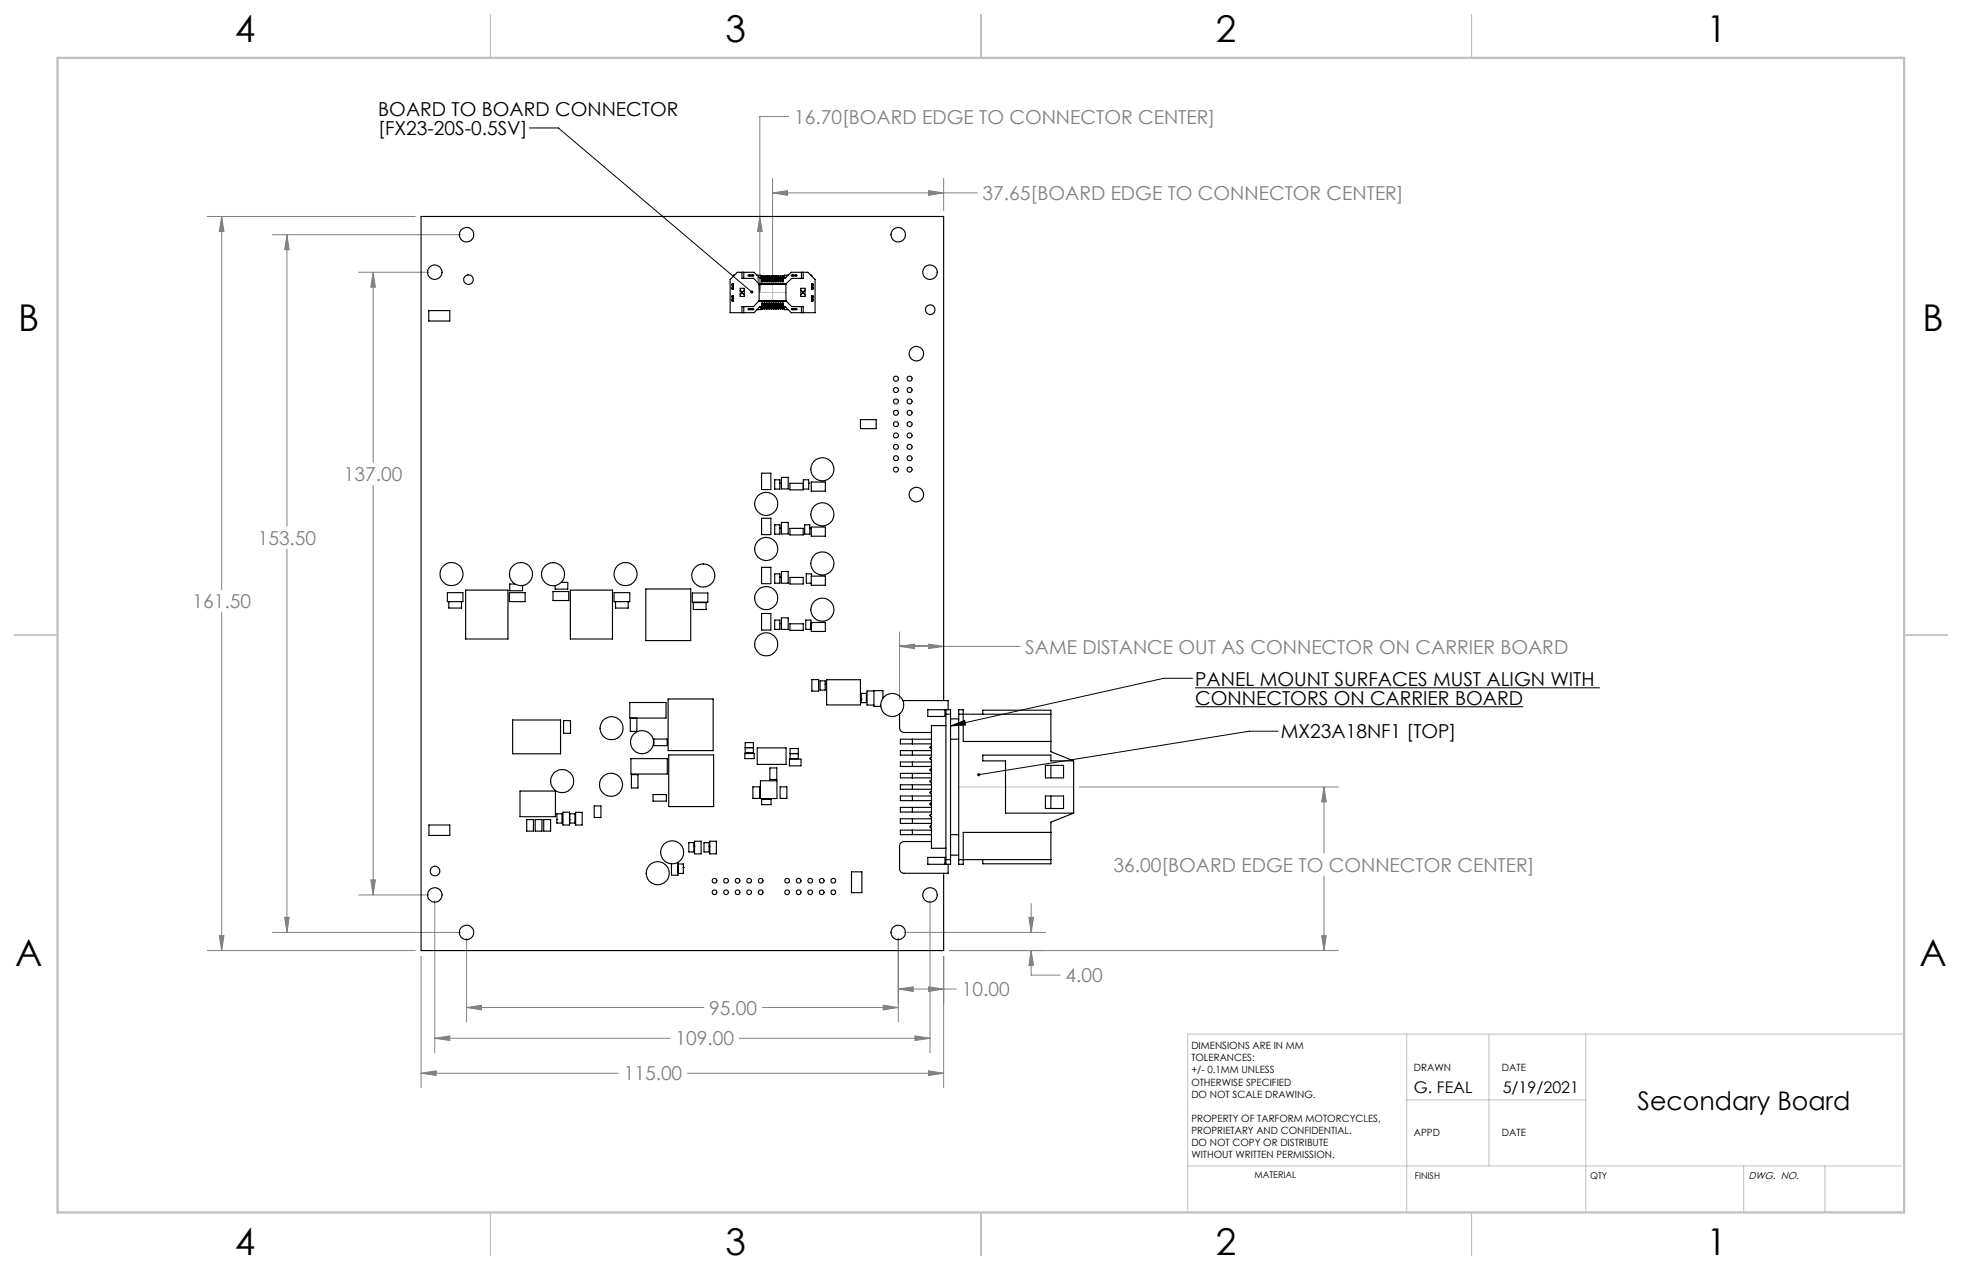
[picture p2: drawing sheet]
<svg xmlns="http://www.w3.org/2000/svg" width="432mm" height="279mm" viewBox="0 0 432 279" stroke-linecap="round" stroke-linejoin="round" font-family="sans-serif">
<path d="M116.5 28.2h6.4l42.6 36M209.2 159.7l3.1-1.2 .2 1zM262.5 149.2h-6.4l-46.9 10.5M263 151.3h89.1M263 155.5h72.2M281.3 160.9h-6.3l-59.6 9.5" fill="none" stroke="#000" stroke-width=".22"/>
<g fill="none" stroke="#808080" stroke-width=".22">
<path d="M170 39.3v21.8M173.6 25.6h-6.4v38.7M207.7 39.3v7.1M45.6 47.6h45.8M48.8 47.6v82.1M48.8 47.6l.5 3.3h-1zM60 51.6h41.4M63.1 51.6l.5 3.3h-.9zM63.1 51.6v64.1M79 59.9h15.4M82.1 59.9l.5 3.3h-1zM82.1 59.9v41.9"/>
<path d="M167.2 47.6l.5 3.3h-1zM170 42.4h45.1M170 42.4l3.3-.5v1.1zM204.4 41.9l3.3 .5-3.3 .6zM166.7 61h1l-.5 3.3zM82.1 106.8v90.1M48.8 134.8v74.3M63.1 120.8v84.3M198 139v14.9M198 142.2l3.3-.5v1zM198 142.2h26.4M204.4 141.7l3.3 .5-3.3 .5z"/>
<path d="M237.6 173.1h57M291.4 173.1v14.6M291.4 173.1l.5 3.3h-1zM79 196.9h15.4M81.6 193.6h1l-.5 3.3zM95.7 198.2v33.4M204.7 198.2v33.4M226.9 198.8v6.3M291.4 192.7v16.4M45.6 209.1h45.8M48.3 205.8h1l-.5 3.3zM60 205.1h41.4"/>
<path d="M62.7 201.8h.9l-.5 3.3zM92.7 210.4v28.9M102.7 206.4v18.4M197.7 206.4v18.4M197.7 217.6h12.8M197.7 217.6l3.3-.5v1zM199 205.1h31.1M204.4 217.1l3.3 .5-3.3 .5zM207.7 210.4v28.9M209 209.1h85.6M226.4 201.8h1.1l-.6 3.3zM226.9 209.1l.6 3.3h-1.1z"/>
<path d="M226.9 209.1v5.4h6.4M290.9 205.8h1l-.5 3.3zM92.7 236.1l3.3-.5v1zM92.7 236.1h43.4M95.7 228.4l3.3-.5v1zM95.7 228.4h51.8M102.7 221.7l3.3-.5v1zM102.7 221.7h52.2M151.3 236.1h56.4M162.7 228.4h42M167.8 221.7h29.9M194.4 221.2l3.3 .5-3.3 .5z"/>
<path d="M201.4 227.9l3.3 .5-3.3 .5zM204.4 235.6l3.3 .5-3.3 .5z"/>
</g>
<g fill="none" stroke="#c0c0c0" stroke-width=".22">
<path d="M167.1 64.3h5.9M169.5 62.4h1M169.5 66.3h1M169.7 62l.7 .7M169.7 65.9l.7 .7M170 61.9v4.9M170.4 62l-.7 .7M170.4 65.9l-.7 .7M211 173.1h25.3M309.6 227.5v39.2M327.7 227.5v29M349 227.5v39.2"/>
<path d="M419.1 227.5h-157.7v39.2M261.4 256.5h157.1M309.6 242h39.4M383.8 256.5v10.2M401.6 256.5v10.2"/>
</g>
<path d="M108 3.2v9.5M215.9 3.2v9.5M323.8 3.2v9.5M3.1 139.7h9.6M419.1 139.7h9.5M108 266.7v9.6M215.9 266.7v9.6M323.8 266.7v9.6" fill="none" stroke="#c0c0c0" stroke-width=".25"/>
<path d="M12.7 12.7h406.4v254h-406.4z" fill="none" stroke="#c0c0c0" stroke-width=".5"/>
<path d="M197.9 142h7.7" fill="none" stroke="#808080" stroke-width=".25"/>
<g fill="#808080">
<path d="M290.9 205.8h1l-.5 3.3zM291.4 173.1l.5 3.3h-1zM170 42.4l3.3-.5v1.1zM204.4 41.9l3.3 .5-3.3 .6zM166.7 61h1l-.5 3.3zM167.2 47.6l.5 3.3h-1z"/>
<path d="M48.8 47.6l.5 3.3h-1zM48.3 205.8h1l-.5 3.3zM204.4 235.6l3.3 .5-3.3 .5zM92.7 236.1l3.3-.5v1zM81.6 193.6h1l-.5 3.3zM82.1 59.9l.5 3.3h-1zM63.1 51.6l.5 3.3h-.9zM62.7 201.8h.9l-.5 3.3zM95.7 228.4l3.3-.5v1zM201.4 227.9l3.3 .5-3.3 .5zM102.7 221.7l3.3-.5v1zM194.4 221.2l3.3 .5-3.3 .5zM226.4 201.8h1.1l-.6 3.3zM226.9 209.1l.6 3.3h-1.1zM197.7 217.6l3.3-.5v1zM204.4 217.1l3.3 .5-3.3 .5zM198 142.2l3.3-.5v1zM204.4 141.7l3.3 .5-3.3 .5z"/>
</g>
<g fill="#000">
<path d="M209.2 159.7l3.1-1.2 .2 1z"/>
<path d="M165.2 64.1a.33 .33 0 0 0 0 .4 .33 .33 0 0 0 .5 0l-.2-.3 .2 .3 .1-.2a.33 .33 0 0 0-.2-.4 .33 .33 0 0 0-.4 .2zM215.2 170.2l-.1 .3 .3-.1-.3 .1a.34 .34 0 0 0 .4 .2 .34 .34 0 0 0 .2-.4 .34 .34 0 0 0-.5-.1z"/>
</g>
<g fill="none" stroke="#000" stroke-width=".25">
<path d="M163.3 59.9v1.3h2.5l1.3 1.3M163.7 59.9v1.3M176.4 59.9v1.3M176.8 59.9v1.3h-2.6l-1.1 1.2M94.4 68.3h4.6v2.3h-4.6zM161.1 62.4h.3v1.2h-.3zM161.1 65.8h.3M161.1 66h.3M161.1 65.4h.3M161.1 65.2h.3M161.1 65.1h.3v1.2h-.3zM161.1 63.2h.3"/>
<path d="M161.1 63.4h.3M161.1 62.8h.3M161.1 62.6h.3M161.1 66.1h.3M161.1 65.1h.3M161.1 63.5h.3M161.1 62.5h.3M161.6 60.5h-.2v.2M162.9 63.4h.9v1.8h-.9zM162.9 63.9l.4 .3M163.3 64.5h.1M163.3 64.2h.1"/>
<path d="M163.3 64.5l-.4 .3M163.3 64.2v.3M163.4 64.5l.4 .3M163.4 64.2v.3M163.7 67.5v1.3M163.8 63.9l-.4 .3M164.7 60.5h1.2v.2h-1.2zM164.7 68h1.2v.1h-1.2zM164.9 60.5v.2M164.9 68v.1M165.1 60.5v.2M165.1 68v.1"/>
<path d="M165.5 60.5v.2M165.5 68v.1M165.7 60.5v.2M165.7 68v.1M166.6 60.5h.8v.7M167 66.3l-1.2 1.2h-2.5v1.3M167 62.4h6.1M167 66.3h6.1M167 62.4h6M167 66.2h6M167.1 61h.6M167.1 67.6h.6"/>
<path d="M167.1 62.5l-.1 3.8M167.1 62.5h5.9M167.1 62.4v.1M167.1 66.2h.1M167.4 67.5v.6h-.8M167.5 62.4v.1M167.5 66.2h.1M167.7 67.1v-.4h.2v.4M167.7 61.6v.4h.2v-.4M167.7 67.1v.9h.2v-.9M167.7 61.6v-.9h.2v.9M167.7 67.1h.2"/>
<path d="M167.7 61.6h.2M167.7 61.2h-.5l-1.3-1.3h-3.6l-1.6 1.6v7.3h5.2l1.3-1.3h.5M167.9 61h.3M167.9 67.6h.3M167.9 61.2h.3M167.9 67.5h.3M168.2 67.1v-.4h.2v.4M168.2 61.6v.4h.2v-.4M168.2 67.1v.9h.2v-.9M168.2 61.6v-.9h.2v.9M168.2 67.1h.2M168.2 61.6h.2"/>
<path d="M168.4 61h.3M168.4 67.6h.3M168.4 61.2h.3M168.4 67.5h.3M168.7 67.1v-.4h.2v.4M168.7 61.6v.4h.2v-.4M168.7 67.1v.9h.2v-.9M168.7 61.6v-.9h.2v.9M168.7 67.1h.2M168.7 61.6h.2M168.9 61h.3M168.9 67.6h.3"/>
<path d="M168.9 61.2h.3M168.9 67.5h.3M169.2 67.1v-.4h.2v.4M169.2 61.6v.4h.2v-.4M169.2 67.1v.9h.2v-.9M169.2 61.6v-.9h.2v.9M169.2 67.1h.2M169.2 61.6h.2M169.4 61h.3M169.4 67.6h.3M169.4 61.2h.3M169.4 67.5h.3"/>
<path d="M169.7 67.1v-.4h.2v.4M169.7 61.6v.4h.2v-.4M169.7 67.1v.9h.2v-.9M169.7 61.6v-.9h.2v.9M169.7 67.1h.2M169.7 61.6h.2M169.9 61h.3M169.9 67.6h.3M169.9 61.2h.3M169.9 67.5h.3M170.2 67.1v-.4h.2v.4M170.2 61.6v.4h.2v-.4"/>
<path d="M170.2 67.1v.9h.2v-.9M170.2 61.6v-.9h.2v.9M170.2 67.1h.2M170.2 61.6h.2M170.4 61h.3M170.4 67.6h.3M170.4 61.2h.3M170.4 67.5h.3M170.7 67.1v-.4h.2v.4M170.7 61.6v.4h.2v-.4M170.7 67.1v.9h.2v-.9M170.7 61.6v-.9h.2v.9"/>
<path d="M170.7 67.1h.2M170.7 61.6h.2M170.9 61h.3M170.9 67.6h.3M170.9 61.2h.3M170.9 67.5h.3M171.2 67.1v-.4h.2v.4M171.2 61.6v.4h.2v-.4M171.2 67.1v.9h.2v-.9M171.2 61.6v-.9h.2v.9M171.2 67.1h.2M171.2 61.6h.2"/>
<path d="M171.4 61h.3M171.4 67.6h.3M171.4 61.2h.3M171.4 67.5h.3M171.7 67.1v-.4h.2v.4M171.7 61.6v.4h.2v-.4M171.7 67.1v.9h.2v-.9M171.7 61.6v-.9h.2v.9M171.7 67.1h.2M171.7 61.6h.2M171.9 61h.3M171.9 67.6h.3"/>
<path d="M171.9 61.2h.3M171.9 67.5h.3M172.2 67.1v-.4h.2v.4M172.2 61.6v.4h.2v-.4M172.2 67.1v.9h.2v-.9M172.2 61.6v-.9h.2v.9M172.2 67.1h.2M172.2 61.6h.2M172.4 61h.6M172.4 67.6h.6M172.4 61.2h.4l1.3-1.3h3.7l1.6 1.6v7.3h-5.3l-1.3-1.3h-.4M172.6 62.4v.1"/>
<path d="M172.6 66.2h.1M172.6 67.5v.6h.9M172.9 62.4v.1M172.9 66.2h.1M173 66.2l1.2 1.3h2.6v1.3M173 62.5v3.7M173.1 62.4l-.1 .1M173.5 60.5h-.9v.7M174.2 60.5h1.2v.2h-1.2zM174.2 68h1.2v.1h-1.2zM174.4 60.5v.2M174.4 68v.1"/>
<path d="M174.6 60.5v.2M174.6 68v.1M175 60.5v.2M175 68v.1M175.2 60.5v.2M175.2 68v.1M176.2 63.4h1v1.8h-1zM176.2 63.9l.5 .3M176.4 67.5v1.3M176.7 64.5l-.5 .3M176.7 64.5h.1M176.7 64.2v.3"/>
<path d="M176.7 64.2h.1M176.7 64.5l.5 .3M177.2 63.9l-.5 .3M178.4 60.5h.2v.2M178.6 62.4h.3v1.2h-.3zM178.6 65.1h.3v1.2h-.3zM178.6 65.8h.3M178.6 66h.3M178.6 65.4h.3M178.6 65.2h.3M178.6 63.2h.3M178.6 63.4h.3"/>
<path d="M178.6 62.8h.3M178.6 62.6h.3M178.6 66.1h.3M178.6 65.1h.3M178.6 63.5h.3M178.6 62.5h.3M189.4 92.3h3.4v2h-3.4zM167.6 104.1h2.1v3.6h-2.1zM167.6 114h2.1v3.6h-2.1zM170.5 105.6h1.1v2h-1.1zM170.5 115.5h1.1v2h-1.1zM171.6 106.3h.1"/>
<path d="M171.6 116.2h.1M172 105h1.5v2.6h-1.5zM172 114.9h1.5v2.6h-1.5zM173.8 106.3h3v1.5h-3zM173.8 116.2h3v1.5h-3zM176.8 105.6h1.2v2h-1.2zM177.1 115.5h1.1v2h-1.1zM178 106.3h.1M178.2 116.2h.1M178.5 106h3.1v2.1h-3.1zM178.5 116h3.1v2h-3.1zM98.5 130.4h3.4v2h-3.4z"/>
<path d="M98.8 132.4v1.4h2.8v-1.4M102.5 129.8h9.3v10.8h-9.3zM112.1 130.4h3.5v2h-3.5zM113.3 128.5h-1.1v1.5h2.8v-1.2M121.7 130.1h3.5v2h-3.5zM123.5 128.1h1.5v1.5h-2.8v-.8M125.5 129.8h9.3v10.8h-9.3zM135.1 130.4h3.5v2h-3.5zM135.5 132.4v1.4h2.8v-1.4M142.1 129.6h9.9v11.3h-9.9zM152.4 130.5h3.4v2h-3.4zM152.6 132.6h2.8v1.5h-2.8z"/>
<path d="M167.6 135h2.1v3.6h-2.1zM167.6 124.8h2.1v3.6h-2.1zM170.5 126.3h1.1v2h-1.1zM170.5 136.4h1.1v2.1h-1.1zM171.6 137.2h.1M171.6 127h.1M172 125.7h1.5v2.6h-1.5zM172 135.9h1.5v2.6h-1.5zM173.8 127h3v1.5h-3zM173.8 137.2h3v1.5h-3zM177.3 136.4h1.2v2.1h-1.2zM178.5 137.2h.1"/>
<path d="M178.5 126.8h3.1v2h-3.1zM178.5 136.9h3.1v2h-3.1zM178.6 126.8v-.5h-1.2v2h1.1M112.8 158.4h10.6v7.4h-10.6zM124 158.5h1.6v2.8h-1.6zM138.6 154.6h8v3.4h-8zM138.7 158h1.5v2.9h-1.5zM147 153.8h10v11.3h-10zM178.7 149.5h1.5v2.5h-1.5zM180.5 149.8h1.1v2h-1.1zM181.6 150.5h.1M181.9 149.5h7.5v5.6h-7.5z"/>
<path d="M189.5 153.8h.1M189.5 152.5h1.2v2.1h-1.2zM192.3 152h-1.5v3.1h1.5M194.3 153.6v-1.7h-2v3.5h1.6M198 157.1v3a1.02 1.02 0 0 0 1 1h6M198.7 154.2l10-.1v2M207.7 154.1v-106.5h-115v161.5h115v-17M208 157.6h.2M208 156.1h.2M208 156.1h-3.8v1.5h3.8M208 156.1v1.5M208.2 156.1h1v1"/>
<path d="M208.2 156.1v1M208.2 159.6h-3.2v4.6a.22 .22 0 0 0-.3 .2 .22 .22 0 0 0 .3 .2v2.1a.22 .22 0 0 0-.3 .2 .22 .22 0 0 0 .3 .2v2.1a.22 .22 0 0 0-.3 .2 .22 .22 0 0 0 .3 .2v2.1a.22 .22 0 0 0-.3 .2 .22 .22 0 0 0 .3 .2v2.1a.22 .22 0 0 0-.3 .2 .22 .22 0 0 0 .3 .2v2.1a.23 .23 0 0 0-.3 .2 .23 .23 0 0 0 .3 .2v2.1a.23 .23 0 0 0-.3 .2 .23 .23 0 0 0 .3 .2v2.1a.23 .23 0 0 0-.3 .2 .23 .23 0 0 0 .3 .2v4.5h3.2M208.2 157.1h1M208.2 157.1v32M209.2 157.1v32M209.2 158.2h1.8M211 157.1v-1h1v7h19.3M211 157.1h20.3M211 157.1v32M216.3 157.1v-.9h15v.9M231.3 157.1v6M114.4 174h7.8v5.7h-7.8z"/>
<path d="M122.6 179h1.1v2.1h-1.1zM123.9 178.7h1.4v2.8h-1.4zM125.4 179h1.1v2.1h-1.1zM126.7 178.7h1.4v2.8h-1.4zM130.8 177.3h1.5v2.5h-1.5zM138.9 166.9h8v3.4h-8zM139 170.4h1.4v3h-1.4zM143.7 174.8h2.9v1.4h-2.9zM143.9 162.6h2.9v1.4h-2.9zM147.2 166.1h9.9v11.3h-9.9zM163.9 165.8h2.1v1.1h-2.1zM164 163.4h1.8v2.2h-1.8z"/>
<path d="M164 164.5h1.8M164.7 165.8h.1M165.7 173.1h1.5v2.5h-1.5zM166.7 164.5h6.3v3.7h-6.3zM167.4 171.8h3.6v3.9h-3.6zM167.6 175.9h2.1v1.1h-2.1zM168.4 175.9h.1M169.4 168.9h1.6v2.6h-1.6zM171.7 173.1h1.5v2.5h-1.5zM173.7 167h2.6v1.5h-2.6zM173.9 164.7h1.8v2.2h-1.8zM173.9 165.8h1.8"/>
<path d="M200.8 162.6h-2.6v1.1h2.6M200.8 167.6h-2.6v1h2.6M200.8 170.1h-2.6v1h2.6M200.8 172.6h-2.6v1h2.6M200.8 165.1h-2.6v1h2.6M200.8 177.6h-2.6v1h2.6M200.8 175.1h-2.6v1h2.6M200.8 171.1h4.2M200.8 166.1h4.2M200.8 175.1h4.2M200.8 162.6h4.2M200.8 162.6v1.1"/>
<path d="M200.8 165.1v1M200.8 167.6v1M200.8 170.1v1M200.8 172.6v1M200.8 175.1v1M200.8 177.6v1M200.8 172.6h4.2M200.8 173.6h4.2M200.8 170.1h4.2M200.8 167.6h4.2M200.8 168.6h4.2M200.8 163.7h4.2"/>
<path d="M200.8 165.1h4.2M200.8 176.1h4.2M200.8 177.6h4.2M200.8 178.6h4.2M209.2 162.6h1.8M230.1 168.4h4v2.7h-4zM230.1 175.1h4v2.8h-4zM231.3 163.1v2.3l5 2M231.3 168.4v2.7M231.3 175.1v2.8M236.3 167.4v11.5M236.3 167.4h-5v-1.3h-15v1.3h5v11.5h15"/>
<path d="M236.3 178.9l-5 2v2.2M94.4 181.5h4.6v2.3h-4.6zM115.9 180.3h1.5v2.5h-1.5zM117.8 180.3h1.5v2.5h-1.5zM119.7 180.3h1.5v2.5h-1.5zM122.6 180.3h.1M125.4 180.3h.1M149.2 189.8v2.7h-1.4v-2.5M149.2 190.1h1.2v2.1h-1.2M150.4 190.9h.1M151.6 185.4h1.1v2h-1.1zM152.7 186.2h.1"/>
<path d="M152.9 185.1h1.4v2.8h-1.4zM154.9 185.4h1.2v2h-1.2zM156.1 186.2h.1M156.2 185.1h1.5v2.8h-1.5zM187.4 191.8h2.3v4.6h-2.3zM200.8 180.1h-2.6v1.1h2.6M200.8 182.6h-2.6v1h2.6M200.8 183.6h4.2M200.8 180.1v1.1M200.8 182.6v1M200.8 180.1h4.2M200.8 181.2h4.2"/>
<path d="M200.8 182.6h4.2M205 185.1h-6a.96 .96 0 0 0-1 1v5a.96 .96 0 0 0 1 1h9.7v-2M208 188.6h.2M208 190.1h.2M208 188.6h-3.8v1.5h3.8M208 188.6v1.5M208.2 189.1v1M208.2 189.1h1M209.2 189.1v1h-1M209.2 188.1h1.8M209.2 183.6h1.8M211 189.1h20.3"/>
<path d="M216.3 189.1v.9h15v-.9M231.3 183.1h-19.3v7h-1v-1M231.3 183.1v6"/>
<circle cx="95.7" cy="59.9" r="1.6"/>
<circle cx="102.7" cy="51.6" r="1.6"/>
<circle cx="197.7" cy="51.6" r="1.6"/>
<circle cx="204.7" cy="59.9" r="1.6"/>
<circle cx="103.1" cy="61.5" r="1.07"/>
<circle cx="201.7" cy="77.8" r="1.6"/>
<circle cx="204.7" cy="68.1" r="1.07"/>
<circle cx="197.2" cy="98.3" r=".56"/>
<circle cx="197.2" cy="95.8" r=".56"/>
<circle cx="197.2" cy="83.3" r=".56"/>
<circle cx="197.2" cy="90.8" r=".55"/>
<circle cx="197.2" cy="93.3" r=".55"/>
<circle cx="197.2" cy="88.3" r=".55"/>
<circle cx="197.2" cy="85.8" r=".55"/>
<circle cx="200.2" cy="98.3" r=".56"/>
<circle cx="200.2" cy="83.3" r=".56"/>
<circle cx="200.2" cy="95.8" r=".56"/>
<circle cx="200.2" cy="90.8" r=".55"/>
<circle cx="200.2" cy="88.3" r=".55"/>
<circle cx="200.2" cy="93.3" r=".55"/>
<circle cx="200.2" cy="85.8" r=".55"/>
<circle cx="168.6" cy="110.9" r="2.54"/>
<circle cx="181" cy="103.2" r="2.54"/>
<circle cx="181" cy="113.2" r="2.54"/>
<circle cx="197.2" cy="100.8" r=".56"/>
<circle cx="197.2" cy="103.3" r=".55"/>
<circle cx="200.2" cy="100.8" r=".56"/>
<circle cx="200.2" cy="103.3" r=".55"/>
<circle cx="201.7" cy="108.8" r="1.6"/>
<circle cx="99.4" cy="126.3" r="2.54"/>
<circle cx="114.6" cy="126.3" r="2.54"/>
<circle cx="121.7" cy="126.3" r="2.54"/>
<circle cx="137.7" cy="126.3" r="2.54"/>
<circle cx="154.8" cy="126.6" r="2.54"/>
<circle cx="168.6" cy="131.6" r="2.54"/>
<circle cx="168.6" cy="120.8" r="2.54"/>
<circle cx="181" cy="134.1" r="2.54"/>
<circle cx="181" cy="123.9" r="2.54"/>
<circle cx="168.6" cy="141.8" r="2.54"/>
<circle cx="196.4" cy="155.1" r="2.54"/>
<circle cx="123.7" cy="171.9" r="2.54"/>
<circle cx="134.5" cy="172.7" r="2.54"/>
<circle cx="134.6" cy="160.2" r="2.54"/>
<circle cx="141.3" cy="163.3" r="2.54"/>
<circle cx="95.7" cy="196.9" r="1.59"/>
<circle cx="95.7" cy="191.6" r="1.07"/>
<circle cx="144.7" cy="192.1" r="2.54"/>
<circle cx="147.9" cy="187.5" r="2.54"/>
<circle cx="157.2" cy="193.8" r=".52"/>
<circle cx="157.2" cy="196.3" r=".52"/>
<circle cx="159.8" cy="193.8" r=".52"/>
<circle cx="159.8" cy="196.3" r=".52"/>
<circle cx="162.3" cy="196.3" r=".52"/>
<circle cx="162.3" cy="193.8" r=".52"/>
<circle cx="164.9" cy="193.8" r=".52"/>
<circle cx="164.9" cy="196.3" r=".52"/>
<circle cx="167.4" cy="193.8" r=".52"/>
<circle cx="167.4" cy="196.3" r=".52"/>
<circle cx="173.2" cy="193.8" r=".52"/>
<circle cx="173.2" cy="196.3" r=".52"/>
<circle cx="175.8" cy="196.3" r=".52"/>
<circle cx="175.8" cy="193.8" r=".52"/>
<circle cx="178.3" cy="196.3" r=".52"/>
<circle cx="178.3" cy="193.8" r=".52"/>
<circle cx="180.8" cy="196.3" r=".52"/>
<circle cx="180.8" cy="193.8" r=".52"/>
<circle cx="183.4" cy="193.8" r=".52"/>
<circle cx="183.4" cy="196.3" r=".52"/>
<circle cx="204.7" cy="196.9" r="1.59"/>
<circle cx="102.7" cy="205.1" r="1.6"/>
<circle cx="197.7" cy="205.1" r="1.6"/>
</g>
<g font-size="8.1">
<text x="51.7" y="9.3">4</text>
<text x="159.7" y="9.3">3</text>
<text x="267.6" y="9.3">2</text>
<text x="375.6" y="9.3">1</text>
<text x="4" y="72.8">B</text>
<text x="423.1" y="72.8">B</text>
<text x="3.3" y="212.5">A</text>
<text x="422.4" y="212.5">A</text>
<text x="51.7" y="276">4</text>
<text x="159.7" y="276">3</text>
<text x="267.6" y="276">2</text>
<text x="375.6" y="276">1</text>
</g>
<text font-size="5.6" x="360.4" y="244.2">Secondary Board</text>
<g font-size="4.2">
<text x="83.3" y="25.5">BOARD TO BOARD CONNECTOR</text>
<text x="83.3" y="29.7">[FX23-20S-0.5SV]</text>
<text x="263" y="155">CONNECTORS ON CARRIER BOARD</text>
<text x="263" y="150.8">PANEL MOUNT SURFACES MUST ALIGN WITH</text>
<text x="281.9" y="162.4">MX23A18NF1 [TOP]</text>
</g>
<g font-size="4.2" fill="#808080">
<text x="174.8" y="27.2">16.70[BOARD EDGE TO CONNECTOR CENTER]</text>
<text x="216.3" y="44">37.65[BOARD EDGE TO CONNECTOR CENTER]</text>
<text x="75.7" y="105.9">137.00</text>
<text x="56.7" y="119.9">153.50</text>
<text x="42.3" y="133.8">161.50</text>
<text x="225.6" y="143.8">SAME DISTANCE OUT AS CONNECTOR ON CARRIER BOARD</text>
<text x="245.1" y="191.8">36.00[BOARD EDGE TO CONNECTOR CENTER]</text>
<text x="211.7" y="219.2">10.00</text>
<text x="234.5" y="216.1">4.00</text>
<text x="156.1" y="223.2">95.00</text>
<text x="148.6" y="230">109.00</text>
<text x="137.3" y="237.7">115.00</text>
</g>
<g font-size="3.5">
<text x="311.2" y="240.4">G. FEAL</text>
<text x="330.7" y="240.4">5/19/2021</text>
</g>
<g font-size="2.2">
<text x="262.2" y="230.9">DIMENSIONS ARE IN MM</text>
<text x="262.2" y="233.5">TOLERANCES:</text>
<text x="262.2" y="236.2">+/- 0.1MM UNLESS</text>
<text x="262.2" y="238.8">OTHERWISE SPECIFIED</text>
<text x="311.2" y="235.7">DRAWN</text>
<text x="330.6" y="235.7">DATE</text>
<text x="262.2" y="241.5">DO NOT SCALE DRAWING.</text>
<text x="262.2" y="246.8">PROPERTY OF TARFORM MOTORCYCLES,</text>
<text x="262.2" y="249.4">PROPRIETARY AND CONFIDENTIAL.</text>
<text x="311.2" y="249.8">APPD</text>
<text x="330.6" y="249.8">DATE</text>
<text x="262.2" y="252.1">DO NOT COPY OR DISTRIBUTE</text>
<text x="262.2" y="254.7">WITHOUT WRITTEN PERMISSION.</text>
<text x="384.8" y="259.4">DWG. NO.</text>
</g>
<g font-size="2">
<text x="276.1" y="259.1">MATERIAL</text>
<text x="311.4" y="259.3">FINISH</text>
<text x="350" y="259.3">QTY</text>
</g>
</svg>
